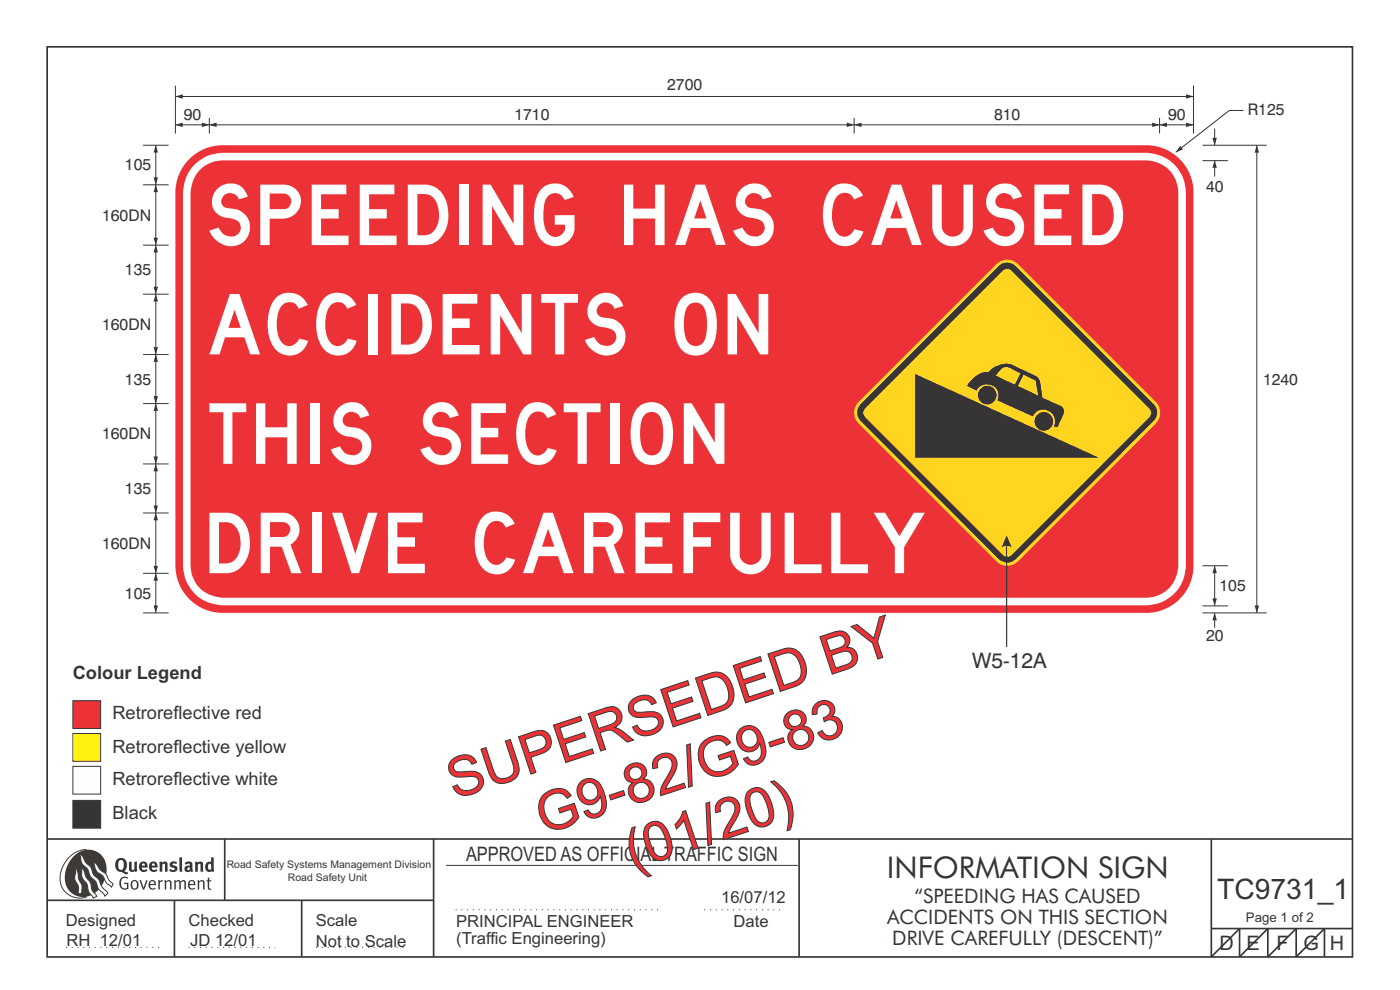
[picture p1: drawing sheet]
<svg xmlns="http://www.w3.org/2000/svg" width="297mm" height="210mm" viewBox="0 0 297 210" stroke-linecap="round" stroke-linejoin="round" font-family="sans-serif">
<g fill="none" stroke="#373435" stroke-width=".35">
<path d="M10 9.9h276.9v193.1h-276.9zM10 178h277M47.7 178v13M92 178v25M169.5 178v24.9M257 178v25M10 191h82M37 191v12M64 191v12M257 197h30M263 197v6M269 197v6"/>
<path d="M275 197v6M281 197v6"/>
</g>
<path d="M96.7 193h43.3M149.4 193h16.9M14 201h20.3M40 201h18.4M67.1 201h19.4" fill="none" stroke="#373435" stroke-width=".21" stroke-dasharray=".2 1" stroke-linecap="butt"/>
<path d="M15.5 169.8h5.9v5.9h-5.9z" fill-rule="evenodd" fill="#373435" stroke="#373435" stroke-width=".21"/>
<path d="M15.5 155.6h5.9v5.9h-5.9z" fill-rule="evenodd" fill="#fff212" stroke="#373435" stroke-width=".21"/>
<path d="M15.5 148.6h5.9v5.9h-5.9z" fill-rule="evenodd" fill="#ed3237" stroke="#373435" stroke-width=".21"/>
<path d="M15.5 162.6h5.9v5.9h-5.9z" fill-rule="evenodd" fill="#fefefe" stroke="#373435" stroke-width=".21"/>
<path d="M94.6 183.6h74.7" fill="none" stroke="#373435" stroke-width=".21"/>
<path d="M18.3 180.2a6 6 0 0 0-5.1 8.1 4.3 4.3 0 0 0 5.2 2" fill="none" stroke="#3d3a38" stroke-width=".21"/>
<path d="M15.7 181.6a4 4 0 0 1 4.9-.9 4 4 0 0 1 1.9 4.7 5.3 5.3 0 0 1-5.6 4.8 4.2 4.2 0 0 1-2.9-5.7l.6-1.5z" fill-rule="evenodd" fill="#3d3a38"/>
<g fill="#fefefe" stroke="#3d3a38" stroke-width=".21">
<path d="M15.8 183.9l.6 .9 .3 1.7 .7 1.3v1.7l-.8 .1v-1.6l-.7-1.6 .2-1.5z" fill-rule="evenodd"/>
<path d="M19.5 182.8l.9 .4 .8 1.3 1.3 .9 .7 1.4 .8 .7-.4 .7-1-.9-.8-1.5-1.2-.9-.7-1.6z" fill-rule="evenodd"/>
<path d="M16.7 181l.8 .6 .7 1.3 1 1 .6 1.6 1.1 1 .8 1.7 1 1 .2 .3-.7 .6-.3-.6-1-1-.6-1.5-1.1-1.1-.6-1.5-1.2-1.1-.4-1.7z" fill-rule="evenodd"/>
<path d="M17 183.9l.8 .8 .5 1.4 .9 1.2 .4 1.5 .9 1.2-.7 .5-1-1.4-.4-1.6-.9-1.2-.2-1.7z" fill-rule="evenodd"/>
</g>
<g fill="#373435">
<path d="M25.7 186.2l.7-.2 .8 .2-.2 .2-.5-.2-.5 .2-.3 .4v.7l.2 .8 .8 .2 .2-.1v-.9h-.5l-.1-.2h.9v1.2l-.9 .2-.7-.4-.3-1.1z" fill-rule="evenodd"/>
<path d="M28.2 187l.5-.1 .3 .4v.7l-.3 .5h-.3l-.3-.3v-.7zM28 186.9l-.3 .7 .2 .7 .4 .4 .7-.1 .4-.6-.1-.9-.6-.4z" fill-rule="evenodd"/>
<path d="M29.6 186.7h.3l.6 1.7 .5-1.7h.3l-.7 2h-.3z" fill-rule="evenodd"/>
<path d="M32 187h.6l.2 .5h-.9zM31.8 186.9l-.3 .6 .2 .9 .6 .3 .7-.2-.1-.2-.4 .2-.4-.1-.2-.6h1.2l-.2-.8-.5-.3z" fill-rule="evenodd"/>
<path d="M33.5 186.8l.3-.1 .1 .3 .3-.3h.4l-.2 .3-.5 .3v1.4h-.3z" fill-rule="evenodd"/>
<path d="M34.9 186.8l.3-.1v.3l.6-.3 .5 .2 .1 1.8h-.3v-1.5l-.3-.2-.6 .2v1.5h-.2z" fill-rule="evenodd"/>
<path d="M36.9 186.8l.3-.1 .1 .3 .7-.3 .3 .3 .5-.3 .5 .1 .1 .3v1.6h-.3v-1.5l-.2-.2-.5 .3v1.4h-.4v-1.5l-.2-.2-.5 .2v1.5h-.3z" fill-rule="evenodd"/>
<path d="M40.4 187h.5l.2 .5h-.9zM40.2 186.9l-.3 .6 .1 .9 .6 .3 .7-.1 .1-.1-.1-.2-.4 .2-.5-.1-.2-.6h1.2l-.1-.8-.5-.3z" fill-rule="evenodd"/>
<path d="M41.9 186.8l.3-.1 .1 .3 .5-.3 .5 .2 .1 1.8h-.3v-1.5l-.3-.2-.5 .2v1.5h-.3z" fill-rule="evenodd"/>
<path d="M44.1 186.2h.3v.5h.5l-.1 .3h-.4v1.4l.4 .1 .1 .2h-.2h-.4l-.2-.2v-1.5h-.3v-.3h.3z" fill-rule="evenodd"/>
<path d="M25.3 182.6l.5-.1 .4 .3v1.2l-.3 .5h-.5l-.2-.4-.1-1zM24.9 182.3l-.5 1 .1 .6 .2 .6 .5 .4 .6 .1 .9 .4h.4l.1-.4h-.5a.23 .23 0 0 1-.3-.2 .23 .23 0 0 1 .2-.3l.3-1-.3-1.1-.8-.4-.5 .1z" fill-rule="evenodd"/>
<path d="M27.4 182.8l.5-.1v1.6l.3 .3 .3-.3v-1.4l.5-.2 .2 2.1-.4 .2a.28 .28 0 0 0-.3-.2 .28 .28 0 0 0-.3 .2l-.4-.1-.4-.3z" fill-rule="evenodd"/>
<path d="M30.2 183.2h.4l.1 .4h-.6zM29.8 183l-.3 .8 .3 .9 .7 .3 .8-.3-.2-.4-.4 .2h-.4l-.2-.3v-.2h1.2v-.6l-.3-.4-.6-.3z" fill-rule="evenodd"/>
<path d="M32.3 183.2h.4l.2 .4h-.7zM31.9 183l-.3 .9 .3 .8 .7 .3 .8-.3-.2-.4-.7 .2-.3-.3v-.2h1.2l-.2-1-.7-.3z" fill-rule="evenodd"/>
<path d="M33.8 182.9l.5-.2a.25 .25 0 0 0 .2 .3 .25 .25 0 0 0 .3-.2h.4l.3 .3v1.8h-.5v-1.5l-.2-.2-.4 .2v1.5h-.5z" fill-rule="evenodd"/>
<path d="M36.2 183l.6-.3 .8 .2-.2 .4-.6-.1-.2 .1 .1 .2 .7 .2 .2 .3v.5l-.3 .3-.6 .2-.8-.3 .2-.4 .7 .3 .3-.2-.1-.3-.9-.3-.1-.5z" fill-rule="evenodd"/>
<path d="M39.8 184.1l.5-.1v.4l-.5 .2zM39.2 183l.2 .4 .5-.2 .4 .1a.23 .23 0 0 1-.1 .3 .23 .23 0 0 1-.3 0l-.6 .3-.2 .6 .4 .4h.7a.18 .18 0 0 1 .2-.1 .18 .18 0 0 1 .2 .1l.1 .1 .3-.3-.2-.3-.1-1.4-.7-.3z" fill-rule="evenodd"/>
<path d="M41.3 182.9l.5-.2a.25 .25 0 0 0 .3 .3 .25 .25 0 0 0 .2-.2h.5l.3 .3v1.8h-.6v-1.5l-.1-.2-.4 .2v1.5h-.6z" fill-rule="evenodd"/>
<path d="M44.3 183.3l.5 .1v1l-.2 .1-.3-.1-.1-.2zM44.8 181.8v1.1l-.3-.1-.5 .1-.5 .7 .1 .9 .6 .5 .7-.2v.1h.5l-.1-3z" fill-rule="evenodd"/>
<path d="M38 182l.6-.2 .1 3.1h-.5l-.1-.2z" fill-rule="evenodd"/>
</g>
<path d="M263 197l-6 6M269 197l-6 6M275 197l-6 6M281 197l-6 6" fill="none" stroke="#373435" stroke-width=".35"/>
<path d="M40.6 33.3a10 10 0 0 1 6.6-2.5h196a10 10 0 0 1 10 10v79.2a10 10 0 0 1-10 10h-196a10 10 0 0 1-10-10v-79.2a10 10 0 0 1 3.4-7.5z" fill-rule="evenodd" fill="#ed3237"/>
<path d="M41.4 34.8a8.5 8.5 0 0 1 5.9-2.4h195.9a8.5 8.5 0 0 1 8.4 8.4v79.2a8.5 8.5 0 0 1-8.4 8.4h-195.9a8.5 8.5 0 0 1-8.5-8.4v-79.2a8.7 8.7 0 0 1 2.6-6z" fill-rule="evenodd" fill="#fefefe"/>
<path d="M42.5 35.9a7.1 7.1 0 0 1 4.8-1.9h195.8a6.8 6.8 0 0 1 6.9 6.9v79a6.8 6.8 0 0 1-6.9 6.9h-195.8a6.8 6.8 0 0 1-6.9-6.9v-79a7.5 7.5 0 0 1 2.1-5z" fill-rule="evenodd" fill="#ed3237"/>
<g fill="none" stroke="#373435" stroke-width=".21">
<path d="M37.2 18.2v10.1M253.2 18.2v10.1M30.3 39.2h5.5M30.3 30.8h5.5M44.4 25v3.3M181.2 25v3.3M246 25v3.3M255.1 30.8h13.6M255.1 34.1h5.5M30.3 52h5.5M30.3 75.2h5.5M30.3 62.4h5.5"/>
<path d="M30.3 98.4h5.5M30.3 85.6h5.5M30.3 108.8h5.5M30.3 121.6h5.5M30.3 130h5.5M255.1 130h13.6M255.1 128.5h5.5M255.1 120h5.5M257.7 120v8.5"/>
</g>
<g fill="#373435">
<path d="M257.7 120l.5 1.6h-1z"/>
<path d="M257.2 126.9h1l-.5 1.6z"/>
</g>
<path d="M257.7 27.3v3.5" fill="none" stroke="#373435" stroke-width=".21"/>
<path d="M257.2 29.2h1l-.5 1.6z" fill="#373435"/>
<path d="M263.8 23.4h-3l-11.3 8.9" fill="none" stroke="#373435" stroke-width=".21"/>
<path d="M250.4 31l.6 .7-1.6 .6z" fill="#373435"/>
<path d="M266.6 30.8v99.2" fill="none" stroke="#373435" stroke-width=".21"/>
<g fill="#373435">
<path d="M266.6 30.8l.5 1.6h-.9z"/>
<path d="M266.2 128.4h.9l-.5 1.6z"/>
</g>
<path d="M257.7 130v3.2" fill="none" stroke="#373435" stroke-width=".21"/>
<path d="M257.7 130l.5 1.6h-1z" fill="#373435"/>
<path d="M257.7 34v3.5" fill="none" stroke="#373435" stroke-width=".21"/>
<path d="M257.7 34l.5 1.6h-1z" fill="#373435"/>
<g fill="#fefefe">
<path d="M46.2 40a3.8 3.8 0 0 1 6.4 1.7l-1.9 .6a1.86 1.86 0 0 0-2.5-1.3 1.86 1.86 0 0 0-1 2.6 3.1 3.1 0 0 0 2.5 .7 4 4 0 0 1 2.9 5.7 4 4 0 0 1-6.2 1.3l-1.2-1-.8-1.4 2-.6a2.67 2.67 0 0 0 4.1 1.3 1.9 1.9 0 0 0 .4-2.1 1.9 1.9 0 0 0-1.7-1.1 4.4 4.4 0 0 1-3.9-1.9 3.9 3.9 0 0 1 .9-4.5z"/>
<path d="M66.1 39.2h7.4v2h-5.4v3.2h3.8v2h-3.8v3.6h5.9v2h-7.9z"/>
<path d="M76.3 39.2h7.4v2h-5.4v3.2h3.8v2h-3.8v3.6h5.8v2h-7.8z"/>
<path d="M97.4 39.2h2v12.8h-2z"/>
<path d="M102.4 39.2h1.7l4.9 8.3v-8.3h2v12.8h-1.7l-4.9-8.3v8.3h-2z"/>
<path d="M114.9 40a4.1 4.1 0 0 1 6.8 1.8l-1.9 .6a2.21 2.21 0 0 0-2.4-1.4 2.21 2.21 0 0 0-1.9 2.1 9.1 9.1 0 0 0 .6 6.3 2.11 2.11 0 0 0 2.6 .7 2.11 2.11 0 0 0 1.2-2.4h-2.2v-2.1h4.2v2.7a4.1 4.1 0 0 1-3.7 3.9 4.1 4.1 0 0 1-4.4-3.1 11.8 11.8 0 0 1 .6-8.5z"/>
<path d="M132.4 39.2h2v5h4.6v-5h2v12.8h-2v-5.6h-4.6v5.6h-2z"/>
<path d="M157.3 40a3.8 3.8 0 0 1 6.4 1.7l-1.9 .6a1.86 1.86 0 0 0-2.4-1.3 1.86 1.86 0 0 0-1 2.6 3.1 3.1 0 0 0 2.4 .7 4 4 0 0 1 3 5.7 4 4 0 0 1-6.3 1.3l-1.2-1-.7-1.4 1.9-.6a2.67 2.67 0 0 0 4.2 1.3 1.9 1.9 0 0 0 .4-2.1 1.9 1.9 0 0 0-1.8-1.1 4.4 4.4 0 0 1-3.8-1.9 3.9 3.9 0 0 1 .8-4.5z"/>
<path d="M176.2 40.1a4.2 4.2 0 0 1 6.9 1.4l-1.9 .8a2.2 2.2 0 0 0-2.3-1.4 2.2 2.2 0 0 0-1.9 1.8 7.8 7.8 0 0 0 .6 6.8 2.16 2.16 0 0 0 3.7-.9l1.9 .5a4.1 4.1 0 0 1-4.1 3.2 4.1 4.1 0 0 1-4-3.3 10 10 0 0 1 1.1-8.9z"/>
<path d="M197.8 39.2h2v8.8a2.32 2.32 0 0 0 2.3 2.2 2.32 2.32 0 0 0 2.3-2v-9h2v8.7a4.3 4.3 0 0 1-4.2 4.3 4.3 4.3 0 0 1-4.4-4.2z"/>
<path d="M210.4 40a3.8 3.8 0 0 1 6.4 1.7l-1.9 .6a1.86 1.86 0 0 0-2.4-1.3 1.86 1.86 0 0 0-1 2.6 3.1 3.1 0 0 0 2.4 .7 4 4 0 0 1 3 5.7 4 4 0 0 1-6.3 1.3l-1.2-1-.7-1.4 1.9-.6a2.67 2.67 0 0 0 4.2 1.3 1.9 1.9 0 0 0 .4-2.1 1.9 1.9 0 0 0-1.8-1.1 4.4 4.4 0 0 1-3.8-1.9 3.9 3.9 0 0 1 .8-4.5z"/>
<path d="M219.5 39.2h7.3v2h-5.3v3.2h3.7v2h-3.7v3.6h5.8v2h-7.8z"/>
<path d="M66.2 108.8h2v12.8h-2z"/>
<path d="M70.5 108.8h2.1l2.8 8.7 2.7-8.7h2l-3.9 12.8h-1.6z"/>
<path d="M82.3 108.8h7.4v2h-5.4v3.2h3.7v2h-3.7v3.6h5.8v2h-7.8z"/>
<path d="M102.4 109.7a4.2 4.2 0 0 1 6.8 1.4l-1.9 .8a2.2 2.2 0 0 0-2.2-1.4 2.2 2.2 0 0 0-2 1.8 7.8 7.8 0 0 0 .7 6.8 2.16 2.16 0 0 0 3.6-.9l1.9 .5a4.1 4.1 0 0 1-4.1 3.2 4.1 4.1 0 0 1-3.9-3.3 10 10 0 0 1 1.1-8.9z"/>
<path d="M134.8 108.8h7.4v2h-5.4v3.2h3.7v2h-3.7v3.6h5.8v2h-7.8z"/>
<path d="M145 108.8h7.8v2h-5.8v3.2h3.8v2h-3.8v5.6h-2z"/>
<path d="M154.9 108.8h2v8.8a2.32 2.32 0 0 0 2.3 2.2 2.32 2.32 0 0 0 2.3-2v-9h2v8.7a4.3 4.3 0 0 1-4.2 4.3 4.3 4.3 0 0 1-4.4-4.2z"/>
<path d="M166.5 108.8h1.9v10.9h5.9v1.9h-7.8z"/>
<path d="M176.3 108.8h2v10.9h5.9v1.9h-7.9z"/>
<path d="M185.4 108.8h2.4l3 4.9 3.1-4.9h2.3l-4.4 7.3v5.5h-1.9v-5.5z"/>
<path d="M58.4 63.3a4.2 4.2 0 0 1 6.9 1.4l-1.9 .8a2.2 2.2 0 0 0-2.3-1.4 2.2 2.2 0 0 0-1.9 1.8 7.8 7.8 0 0 0 .6 6.8 2.16 2.16 0 0 0 3.7-.9l1.9 .5a4.1 4.1 0 0 1-4.1 3.2 4.1 4.1 0 0 1-4-3.3 10 10 0 0 1 1.1-8.9z"/>
<path d="M68.7 63.3a4.2 4.2 0 0 1 6.9 1.4l-1.9 .8a2.2 2.2 0 0 0-2.3-1.4 2.2 2.2 0 0 0-1.9 1.8 7.8 7.8 0 0 0 .6 6.8 2.16 2.16 0 0 0 3.7-.9l1.9 .5a4.1 4.1 0 0 1-4.1 3.2 4.1 4.1 0 0 1-4-3.3 10 10 0 0 1 1.1-8.9z"/>
<path d="M78 62.4h2.1v12.8h-2.1z"/>
<path d="M93.9 62.4h7.4v2h-5.4v3.2h3.8v2h-3.8v3.6h5.8v2h-7.8z"/>
<path d="M104.1 62.4h1.7l4.9 8.3v-8.3h2v12.8h-1.7l-4.9-8.3v8.3h-2z"/>
<path d="M114.8 62.4h7.8v1.8h-2.9v11h-1.9v-11h-3z"/>
<path d="M125.8 63.2a3.8 3.8 0 0 1 6.5 1.7l-2 .6a1.86 1.86 0 0 0-2.4-1.3 1.86 1.86 0 0 0-1 2.6 3.1 3.1 0 0 0 2.5 .7 4 4 0 0 1 2.9 5.7 4 4 0 0 1-6.3 1.3l-1.2-1-.7-1.4 1.9-.6a2.67 2.67 0 0 0 4.2 1.3 1.9 1.9 0 0 0 .4-2.1 1.9 1.9 0 0 0-1.8-1.1 4.4 4.4 0 0 1-3.8-1.9 3.9 3.9 0 0 1 .8-4.5z"/>
<path d="M154.4 62.4h1.7l4.9 8.3v-8.3h2v12.8h-1.7l-4.9-8.3v8.3h-2z"/>
<path d="M44.4 85.6h7.8v1.9h-2.9v10.9h-1.9v-10.9h-3z"/>
<path d="M54.3 85.6h2v5h4.6v-5h2v12.8h-2v-5.6h-4.6v5.6h-2z"/>
<path d="M65.9 85.6h2v12.8h-2z"/>
<path d="M71.9 86.4a3.8 3.8 0 0 1 6.5 1.7l-2 .6a1.86 1.86 0 0 0-2.4-1.3 1.86 1.86 0 0 0-1 2.6 3.1 3.1 0 0 0 2.5 .7 4 4 0 0 1 2.9 5.7 4 4 0 0 1-6.3 1.3l-1.2-1-.7-1.4 1.9-.6a2.67 2.67 0 0 0 4.2 1.3 1.9 1.9 0 0 0 .4-2.1 1.9 1.9 0 0 0-1.8-1.1 4.4 4.4 0 0 1-3.8-1.9 3.9 3.9 0 0 1 .8-4.5z"/>
<path d="M90.9 86.4a3.8 3.8 0 0 1 6.4 1.7l-1.9 .6a1.86 1.86 0 0 0-2.4-1.3 1.86 1.86 0 0 0-1 2.6 3.1 3.1 0 0 0 2.5 .7 4 4 0 0 1 2.9 5.7 4 4 0 0 1-6.3 1.3l-1.2-1-.7-1.4 1.9-.6a2.67 2.67 0 0 0 4.2 1.3 1.9 1.9 0 0 0 .4-2.1 1.9 1.9 0 0 0-1.8-1.1 4.4 4.4 0 0 1-3.8-1.9 3.9 3.9 0 0 1 .8-4.5z"/>
<path d="M100 85.6h7.3v2h-5.3v3.2h3.7v2h-3.7v3.6h5.8v2h-7.8z"/>
<path d="M111.2 86.5a4.2 4.2 0 0 1 6.8 1.4l-1.9 .8a2.2 2.2 0 0 0-2.2-1.4 2.2 2.2 0 0 0-2 1.8 7.8 7.8 0 0 0 .7 6.8 2.16 2.16 0 0 0 3.6-.9l1.9 .5a4.1 4.1 0 0 1-4.1 3.2 4.1 4.1 0 0 1-3.9-3.3 10 10 0 0 1 1.1-8.9z"/>
<path d="M119.6 85.6h7.8v1.9h-2.9v10.9h-1.9v-10.9h-3z"/>
<path d="M129.5 85.6h2v12.8h-2z"/>
<path d="M145.1 85.6h1.7l4.9 8.3v-8.3h2v12.8h-1.7l-4.9-8.3v8.3h-2z"/>
<path d="M57.2 41.1h3a1.65 1.65 0 0 1 1.6 1.6 1.65 1.65 0 0 1-1.5 1.7h-3.1zM55.2 39.2v12.8h2v-5.6h2.7a3.6 3.6 0 0 0 4-3.5 3.6 3.6 0 0 0-3.7-3.7z"/>
<path d="M86.5 39.2v12.8h3.6a5.5 5.5 0 0 0 5-5.5 7.1 7.1 0 0 0-2.6-6.7 4.5 4.5 0 0 0-2.4-.6zM88.6 41.2a3.9 3.9 0 0 1 3.3 .7 5.9 5.9 0 0 1-.1 7.3 2.55 2.55 0 0 1-1.8 .7h-1.4z"/>
<path d="M147.6 39.2h2l4.4 12.8h-2.1l-1.2-3.6h-4.1l-1.2 3.6h-2.2zM148.6 42.5l-1.3 3.9h2.6z"/>
<path d="M189.2 39.2h2l4.4 12.8h-2.1l-1.3-3.6h-4.1l-1.1 3.6h-2.2zM190.2 42.5l-1.3 3.9h2.6z"/>
<path d="M229.7 39.2v12.8h3.6a5.5 5.5 0 0 0 5-5.5 7.1 7.1 0 0 0-2.7-6.7 4.5 4.5 0 0 0-2.3-.6zM231.7 41.2a3.9 3.9 0 0 1 3.3 .7 5.9 5.9 0 0 1 0 7.3 2.55 2.55 0 0 1-1.8 .7h-1.5z"/>
<path d="M44.4 108.8v12.8h3.6a5.5 5.5 0 0 0 5-5.5 7.1 7.1 0 0 0-2.6-6.7 4.5 4.5 0 0 0-2.4-.6zM46.5 110.8a3.9 3.9 0 0 1 3.3 .7 5.9 5.9 0 0 1-.1 7.3 2.55 2.55 0 0 1-1.8 .7h-1.4z"/>
<path d="M57.3 110.8h2.7a1.58 1.58 0 0 1 1.6 1.5 1.58 1.58 0 0 1-1.5 1.6h-2.8zM55.3 108.8v12.8h2v-5.6h2.5l2 5.6h2.1l-2.3-6.1a3.6 3.6 0 0 0 1.9-3.9 3.6 3.6 0 0 0-3.4-2.8z"/>
<path d="M115.3 108.8h2l4.4 12.8h-2.1l-1.2-3.6h-4.1l-1.2 3.6h-2.1zM116.3 112.1l-1.3 3.9h2.6z"/>
<path d="M125.9 110.8h2.7a1.58 1.58 0 0 1 1.6 1.5 1.58 1.58 0 0 1-1.6 1.6h-2.7zM123.9 108.8v12.8h2v-5.6h2.4l2.1 5.6h2.1l-2.3-6.1a3.6 3.6 0 0 0 1.8-3.9 3.6 3.6 0 0 0-3.3-2.8z"/>
<path d="M48.8 62.4h2l4.4 12.8h-2.1l-1.3-3.6h-4.1l-1.1 3.6h-2.2zM49.8 65.7l-1.3 3.9h2.6z"/>
<path d="M83 62.4v12.8h3.6a5.5 5.5 0 0 0 5-5.5 7.1 7.1 0 0 0-2.6-6.7 4.5 4.5 0 0 0-2.4-.6zM85.1 64.4a3.9 3.9 0 0 1 3.3 .7 5.9 5.9 0 0 1-.1 7.3 2.55 2.55 0 0 1-1.8 .7h-1.4z"/>
<path d="M144.7 63.2a7.7 7.7 0 0 0-1.6 5.6 7.2 7.2 0 0 0 2.1 5.9 4.2 4.2 0 0 0 6.6-3.1 10.3 10.3 0 0 0-1.2-8.1 4.1 4.1 0 0 0-5.9-.3zM146 64.9a2.14 2.14 0 0 1 2.2-.6 2.14 2.14 0 0 1 1.5 1.7 9.3 9.3 0 0 1-.5 6.7 2.15 2.15 0 0 1-2.2 .6 2.15 2.15 0 0 1-1.6-1.7 8.7 8.7 0 0 1 .6-6.7z"/>
<path d="M135.4 86.4a7.7 7.7 0 0 0-1.6 5.6 7.2 7.2 0 0 0 2.1 5.9 4.2 4.2 0 0 0 6.6-3 10.3 10.3 0 0 0-1.2-8.2 4.1 4.1 0 0 0-5.9-.3zM136.7 88.1a2.14 2.14 0 0 1 2.2-.6 2.14 2.14 0 0 1 1.5 1.7 9.3 9.3 0 0 1-.5 6.7 2.15 2.15 0 0 1-2.2 .6 2.15 2.15 0 0 1-1.5-1.7 8.7 8.7 0 0 1 .5-6.7z"/>
</g>
<path d="M33.1 121.6v8.4" fill="none" stroke="#373435" stroke-width=".21"/>
<g fill="#373435">
<path d="M33.1 121.6l.4 1.6h-.9z"/>
<path d="M32.6 128.4h.9l-.4 1.6z"/>
</g>
<path d="M33.1 30.8v8.4" fill="none" stroke="#373435" stroke-width=".21"/>
<g fill="#373435">
<path d="M33.1 30.8l.4 1.6h-.9z"/>
<path d="M32.6 37.6h.9l-.4 1.6z"/>
</g>
<path d="M37.2 26.5h7.2" fill="none" stroke="#373435" stroke-width=".21"/>
<g fill="#373435">
<path d="M37.2 26.5l1.6-.5v.9z"/>
<path d="M42.8 26l1.6 .5-1.6 .4z"/>
</g>
<path d="M44.4 26.5h136.8" fill="none" stroke="#373435" stroke-width=".21"/>
<g fill="#373435">
<path d="M44.3 26.5l1.6-.5v.9z"/>
<path d="M179.6 26l1.6 .5-1.6 .4z"/>
</g>
<path d="M246 26.5h7.2" fill="none" stroke="#373435" stroke-width=".21"/>
<g fill="#373435">
<path d="M246 26.5l1.6-.5v.9z"/>
<path d="M251.6 26l1.6 .5-1.6 .4z"/>
</g>
<path d="M181.2 26.5h64.8" fill="none" stroke="#373435" stroke-width=".21"/>
<g fill="#373435">
<path d="M181.2 26.5l1.6-.5v.9z"/>
<path d="M244.4 26l1.6 .5-1.6 .4z"/>
</g>
<path d="M37.2 20.5h216" fill="none" stroke="#373435" stroke-width=".21"/>
<g fill="#373435">
<path d="M37.2 20.5l1.6-.5v.9z"/>
<path d="M251.6 20l1.6 .5-1.6 .4z"/>
</g>
<path d="M33.1 98.4v10.4" fill="none" stroke="#373435" stroke-width=".21"/>
<g fill="#373435">
<path d="M33.1 98.4l.4 1.6h-.9z"/>
<path d="M32.6 107.2h.9l-.4 1.6z"/>
</g>
<path d="M33.1 75.2v10.4" fill="none" stroke="#373435" stroke-width=".21"/>
<g fill="#373435">
<path d="M33.1 75.2l.4 1.6h-.9z"/>
<path d="M32.6 84h.9l-.4 1.6z"/>
</g>
<path d="M33.1 52v10.4" fill="none" stroke="#373435" stroke-width=".21"/>
<g fill="#373435">
<path d="M33.1 52l.4 1.6h-.9z"/>
<path d="M32.6 60.8h.9l-.4 1.6z"/>
</g>
<path d="M33.1 108.8v12.8" fill="none" stroke="#373435" stroke-width=".21"/>
<g fill="#373435">
<path d="M33.1 108.8l.4 1.6h-.9z"/>
<path d="M32.6 120h.9l-.4 1.6z"/>
</g>
<path d="M33.1 85.6v12.8" fill="none" stroke="#373435" stroke-width=".21"/>
<g fill="#373435">
<path d="M33.1 85.6l.4 1.6h-.9z"/>
<path d="M32.6 96.8h.9l-.4 1.6z"/>
</g>
<path d="M33.1 62.4v12.8" fill="none" stroke="#373435" stroke-width=".21"/>
<g fill="#373435">
<path d="M33.1 62.4l.4 1.6h-.9z"/>
<path d="M32.6 73.6h.9l-.4 1.6z"/>
</g>
<path d="M33.1 39.2v12.8" fill="none" stroke="#373435" stroke-width=".21"/>
<g fill="#373435">
<path d="M33.1 39.2l.4 1.6h-.9z"/>
<path d="M32.6 50.4h.9l-.4 1.6z"/>
</g>
<path d="M182.1 85.3l29.3-29.3a3.2 3.2 0 0 1 4.5 0l29.3 29.3a3.2 3.2 0 0 1 0 4.5l-29.3 29.3a3.2 3.2 0 0 1-4.5 0l-29.3-29.3a3.2 3.2 0 0 1 0-4.5z" fill-rule="evenodd" fill="#ffd520"/>
<path d="M211.9 56.4a2.57 2.57 0 0 1 3.6 0l29.3 29.3a2.57 2.57 0 0 1 0 3.6l-29.3 29.3a2.58 2.58 0 0 1-3.6 0l-29.3-29.3a2.54 2.54 0 0 1 0-3.6z" fill-rule="evenodd" fill="#373435"/>
<path d="M212.8 57.4a1.32 1.32 0 0 1 1.8-.1l29.2 29.3a1.33 1.33 0 0 1 0 2l-29.2 29.2-.9 .3-.9-.3-29.2-29.3a1.3 1.3 0 0 1 0-1.9z" fill-rule="evenodd" fill="#ffd520"/>
<path d="M194.2 79.3l38.9 17.8h-38.9zM207.5 83.8a1.99 1.99 0 0 0 3.9 0 1.99 1.99 0 0 0-3.9 0zM219.5 89.4a2 2 0 0 0 4 0 2 2 0 0 0-4 0zM206.4 80.2a4.6 4.6 0 0 1 3.3-1.3 4.8 4.8 0 0 1 5-1.6l5.1 2.5a1.93 1.93 0 0 1 .9 1.3l.5 3.3 4 1.8a1.39 1.39 0 0 1 .4 1.8l-1.2 2.6h-.5l-.3-.2a2.45 2.45 0 0 0-1.2-3.2 2.45 2.45 0 0 0-3.3 1.1l-7.5-3.4a2.44 2.44 0 0 0-1.2-3.2 2.44 2.44 0 0 0-3.2 1.2l-2.1-1zM212.5 78.3l-1.3 1.4 4.1 1.9 1.2-2.4-2.3-1.2a1.48 1.48 0 0 0-1.7 .3zM217.2 79.5l2.5 1.2 .5 3.2-4.2-2z" fill-rule="evenodd" fill="#373435"/>
<path d="M213.4 114.8h.3v22.5h-.3zM213.6 113.6l1 2.5-1-.3-1.1 .3z" fill="#373435"/>
<g font-size="11.7" fill="#ed3237">
<text x="96.4" y="169.6" transform="rotate(-18 96.4 169.6)">SUPERSEDED BY</text>
<text x="115.3" y="177.1" transform="rotate(-18 115.3 177.1)">G9-82/G9-83</text>
<text x="134.1" y="184.5" transform="rotate(-18 134.1 184.5)">(01/20)</text>
</g>
<text font-size="6.3" fill="#373435" x="188.2" y="186.2">INFORMATION SIGN</text>
<text font-size="6" fill="#373435" x="258.2" y="190.7">TC9731_1</text>
<text font-size="4.5" fill="#373435" x="206.3" y="141.7">W5-12A</text>
<g font-size="4.2" fill="#373435">
<text x="98.9" y="182.6">APPROVED AS OFFICIAL TRAFFIC SIGN</text>
<text x="194" y="191.6">“SPEEDING HAS CAUSED</text>
<text x="188.2" y="196.1">ACCIDENTS ON THIS SECTION</text>
<text x="189.3" y="200.5">DRIVE CAREFULLY (DESCENT)”</text>
<text x="258.7" y="201.6">D</text>
<text x="264.5" y="201.6">E</text>
<text x="270.8" y="201.6">F</text>
<text x="276.5" y="201.6">G</text>
<text x="282.1" y="201.6">H</text>
</g>
<g font-size="3.9" fill="#373435">
<text x="15.4" y="144.1">Colour Legend</text>
<text x="23.9" y="152.6">Retroreflective red</text>
<text x="23.9" y="159.7">Retroreflective yellow</text>
<text x="23.9" y="166.5">Retroreflective white</text>
<text x="23.9" y="173.7">Black</text>
</g>
<g font-size="3.5" fill="#373435">
<text x="153" y="191.6">16/07/12</text>
<text x="14" y="196.4">Designed</text>
<text x="40" y="196.4">Checked</text>
<text x="67" y="196.4">Scale</text>
<text x="96.8" y="196.7">PRINCIPAL ENGINEER</text>
<text x="155.7" y="196.6">Date</text>
<text x="14.1" y="200.6">RH 12/01</text>
<text x="40.3" y="200.6">JD 12/01</text>
<text x="67" y="200.8">Not to Scale</text>
<text x="96.8" y="200.2">(Traffic Engineering)</text>
</g>
<g font-size="3.4" fill="#373435">
<text x="141.6" y="19">2700</text>
<text x="39" y="25.5">90</text>
<text x="109.2" y="25.5">1710</text>
<text x="210.9" y="25.5">810</text>
<text x="247.8" y="25.5">90</text>
<text x="264.7" y="24.3">R125</text>
<text x="26.5" y="36.2">105</text>
<text x="255.9" y="40.6">40</text>
<text x="21.7" y="46.8">160DN</text>
<text x="26.5" y="58.4">135</text>
<text x="21.7" y="70">160DN</text>
<text x="26.5" y="81.6">135</text>
<text x="268" y="81.6">1240</text>
<text x="21.7" y="93.2">160DN</text>
<text x="26.5" y="104.8">135</text>
<text x="21.7" y="116.4">160DN</text>
<text x="258.7" y="125.4">105</text>
<text x="26.5" y="127">105</text>
<text x="255.9" y="136">20</text>
</g>
<text font-size="2.8" fill="#373435" x="264.3" y="195.5">Page 1 of 2</text>
<g font-size="2.2" fill="#373435">
<text x="48.1" y="184.1">Road Safety Systems Management Division</text>
<text x="61.1" y="186.8">Road Safety Unit</text>
</g>
</svg>
